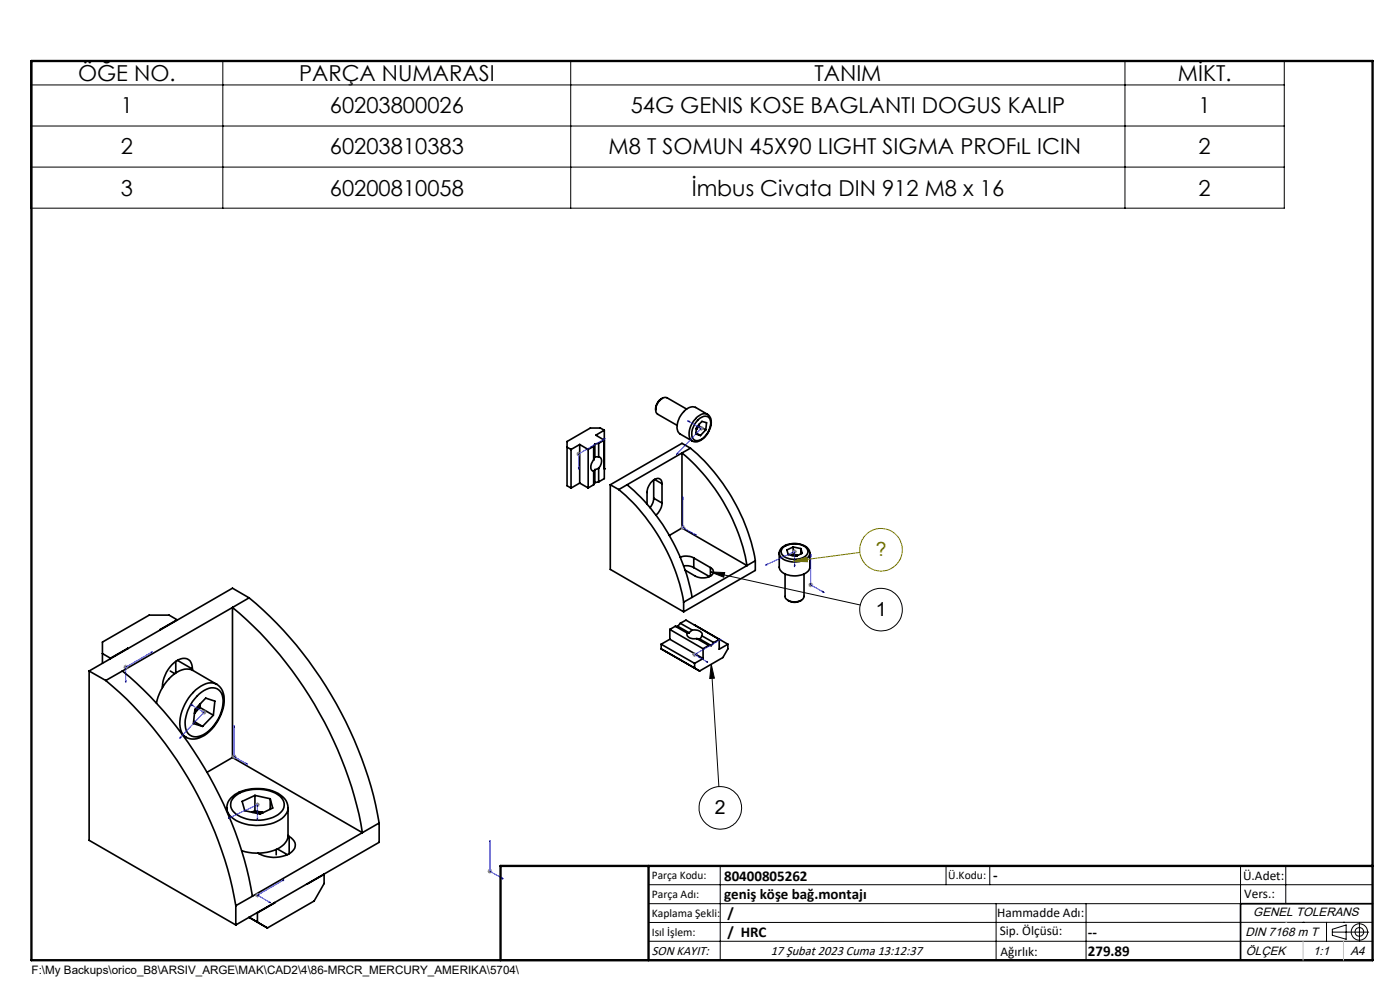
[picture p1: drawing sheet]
<svg xmlns="http://www.w3.org/2000/svg" width="297mm" height="210mm" viewBox="0 0 297 210" stroke-linecap="round" stroke-linejoin="round" font-family="sans-serif">
<g fill="none" stroke="#000" stroke-width=".35">
<path d="M120.3 94.9l.8 .4M121.1 95.3v8.2M123 94.3l1.8 1M123 94.3l-1.9 1M123 94.3v8.2M124.8 95.3v8.2M125.9 97.6a1.59 1.59 0 0 0-.1 2.3h.1M125.9 94.7l-1.1 .6M125.9 94.7v2.9M125.9 99.9v2.9M126.2 96.9l-.3 .7M126.2 96.9l.8 .1"/>
<path d="M126.2 99.6l-.3 .3M126.2 94.2l-.3 .5M126.2 94.2v2.7M126.2 99.6v2.8M127 97a.86 .86 0 0 1 .6 1.3l-.6 1M127 99.3l-.8 .3M127 94l-.8 .2M127 94v3M127 99.3v2.9M128.2 99.4h.1M128.2 91.3l-.8-.5h-2.2l-4.9 2.9v9.3l.8 .5M128.2 91.3l-1.8 1 1.8 1.1-1.2 .6"/>
<path d="M128.2 91.3v10.2l-1.2 .7M140.5 84.5a2.63 2.63 0 0 0-1.4 2.5M144.7 96.1a40.6 40.6 0 0 1 13.8 23.9l-13.8-8M144.7 96.1l-13.4 7.7M144.7 96.1v15.9M145.1 87.3a2.25 2.25 0 0 1 2.5-.9l2.5 1.5a2.26 2.26 0 0 0-2.7 1.2 3.7 3.7 0 0 0-.8 4.3l.3 .1-2.6-1.4a2.46 2.46 0 0 1-.3-3.2zM145.7 86.8l-4.2-2.4a2.08 2.08 0 0 0-2.3 1.8 1.46 1.46 0 0 0 .3 1.7l4.2 2.3M146.5 95.1a40.8 40.8 0 0 1 13.7 23.8M146.5 95.1l-1.8 1M146.5 95.1l-1.8-1.1-15.2 8.8M147.6 91.8l1 .6M147.7 91h.1"/>
<path d="M148 89.2a1.64 1.64 0 0 1 2.5-.5 3.7 3.7 0 0 1-1.3 4.2 1.37 1.37 0 0 1-2.3-.1 3.8 3.8 0 0 1 1.1-3.6zM148.3 90l-.6 1M148.3 90.4l1.4 .8M148.3 90.4l-.6 .6M148.3 90v.4M149.7 91.2l.2-1.5-1-.3-1.1 1.2-.2 1.5 1 .3M149.7 91.2l-1.1 1.2M150.1 87.9a2.67 2.67 0 0 1 .3 3.6 3.5 3.5 0 0 1-3.2 2.2l-.3-.2M123 102.5l-1.9 1M123 102.5l1.8 1M125.9 102.8l-1.1 .7M126.2 102.4l-.3 .4"/>
<path d="M127 102.2l-.8 .2M129.5 102.8v18l15.5 9M129.5 102.8l1.8 1M131.3 103.8a40.8 40.8 0 0 1 13.7 23.9M133 102.8a41.1 41.1 0 0 1 13.8 23.9M138.7 105.7l-.2 .9-.6 1.1M138.7 105.7l1.7 1M138.7 101.8v3.9M138.9 101.7l1.5 .9M140.4 106.7a3.5 3.5 0 0 1-1.3 2.5M140.4 102.6a.99 .99 0 0 0-.5-1 .99 .99 0 0 0-1.2 .2 3.6 3.6 0 0 0-1.4 2.6v2.6M140.4 102.6v4.1"/>
<path d="M144.3 118.2a3.7 3.7 0 0 1 2.9 .1M144.7 112l-2.7 1.6M147.2 118.3l3.5 2.1M147.2 118.3v2.1M160.2 118.9l-13.4 7.8M160.2 118.9v2.1l-15.2 8.8M165.3 117.3a2.65 2.65 0 0 1 2.7-2 3.4 3.4 0 0 1 3.8 1.7v.3M165.3 117.3v3a2.31 2.31 0 0 0 2.3 1.8 3.7 3.7 0 0 0 4.2-1.5v-3.3M165.3 117.3a2.23 2.23 0 0 0 2.3 1.8 4.1 4.1 0 0 0 4.1-1.2l.1-.6M166.1 116.2a4 4 0 0 1 5 .1 1.29 1.29 0 0 1-.9 2 4 4 0 0 1-4.3-.7l-.2-.6zM168 117.8h1.1M168.3 116l-1.4 .7 .3 .9 1.6 .4 1.4-.6-.3-1"/>
<path d="M168.3 116l1.6 .4M168.3 117.6l.8 .2M168.3 116v1.6M168.3 117.6l-.3 .2M169.1 117.8l.1 .1M169.9 116.4v1.1M21.7 138.6l1.7 1M23.4 139.6v.1M27.1 137.5v.1M27.1 137.5l-3.7 2.1M37.6 131.5l-1.7-1h-4.3l-9.9 5.7v4.5M37.6 131.5l-3.6 2.1"/>
<path d="M37.6 131.5h.1M49.3 128.9a81.4 81.4 0 0 1 27.6 47.7M49.3 128.9v31.8M49.3 128.9l-23.3 13.4M52.8 126.8a81.9 81.9 0 0 1 27.6 47.8M52.8 126.8l-3.5 2.1M52.8 126.8l-3.5-2-30.4 17.5M140.3 136.7l7.1 4M140.3 137.6l7.1 4.1M140.3 136.7v.9M140.3 137.6l8.1 4.7M142.1 135.6l7.1 4.1"/>
<path d="M142.1 135.6l-1.8 1.1M142.1 133.5l7.1 4.1M142.1 133.5v2.1M143.3 132.8l-1.2 .7M143.3 132.8l2.5 1.5M143.3 132.8h.5M143.8 132.8l2.4 1.4M144.3 132.2l1.2-.7 7.1 4.1M144.3 132.2l2.6 1.5M144.3 132.2l-.5 .6M145 120h1l1.2 .4M145 127.7v2.1"/>
<path d="M145.8 134.3a1.11 1.11 0 0 0 1.4 1.2h.6M146.2 134.2l-.4 .1M146.8 126.7l-1.8 1M146.9 133.7a1.8 1.8 0 0 1 2.1 .8l-.1 .4M146.9 133.7l-.7 .5M147.2 120.4l3.3 1.9M147.3 132.6h.1M147.4 132.6l7 4.1M147.8 135.5l.7 .1M147.8 135.5l2.6 1.4M148.5 135.6l2.4 1.3M148.9 134.9l-.4 .7"/>
<path d="M148.9 134.9l2.5 1.4M149.2 139.7l-1.8 1M149.2 137.6v2.1M150.4 136.9l-1.2 .7M150.4 136.9h.5M150.7 120.4a1.05 1.05 0 0 1 .6 1.2 1.05 1.05 0 0 1-1 .8 3.9 3.9 0 0 1-2.8-.2l-2.1-1.2M150.7 120.4v1.8M151.4 136.3l-.5 .6M152.6 135.6l-1.2 .7M152.6 135.6v2.1l1.8-1M154.4 136.7v.9l-1 1.9-5 2.8M166.5 121.8v4.7a1.88 1.88 0 0 0 2.3 1.2 1.57 1.57 0 0 0 1.8-1.2v-4.7"/>
<path d="M167.1 127.3a2.54 2.54 0 0 0 2.9 0M18.9 142.3v36l31.1 17.9M18.9 142.3l3.5 2M22.4 144.3a81.9 81.9 0 0 1 27.6 47.8M26 142.3a81.6 81.6 0 0 1 27.6 47.8M26 142.3l-3.6 2M36.1 142.3l1 .6M37.3 140.3v2.5M37.6 140.1l3.2 1.8M40.8 141.9a1.9 1.9 0 0 0-.8-2 1.9 1.9 0 0 0-2.1 0 6.9 6.9 0 0 0-3.4 5.9M40.8 141.9v.3M41.1 153l1.9 1.1"/>
<path d="M41.3 151.3h.1M41.8 147.7a4.4 4.4 0 0 1 3.9-1.7 2.71 2.71 0 0 1 1.6 3.2 8.6 8.6 0 0 1-4.8 6.9 2.26 2.26 0 0 1-3.2-2.2 8.5 8.5 0 0 1 2.5-6.2zM42.4 149.4l-.4 .9-.7 1M42.4 150.1l2.9 1.6M42.4 150.1l-1.1 1.2M42.5 149.3l-.1 .8M45.3 151.7l.3-3-2-.6-2.3 2.4-.3 3 2 .6M45.3 151.7l-2.3 2.4M46 145.2l-5.1-3a3.6 3.6 0 0 0-3.9 .8 10.6 10.6 0 0 0-3.8 6.1M46 145.2a4.4 4.4 0 0 1 1.3 5 9 9 0 0 1-5.6 6.5l-1 .1-1.2-.4M46 145.2a3.5 3.5 0 0 0-3.9 .7 9.5 9.5 0 0 0-3.8 8.9 2.65 2.65 0 0 0 1.2 1.6l-.7-.4M147.4 141.7l1 .6"/>
<path d="M147.4 140.7v1M48.1 171.4a4.1 4.1 0 0 1 3.3-3.6 9.2 9.2 0 0 1 8.6 1.2 3.1 3.1 0 0 1 1.1 2.4M48.1 171.4a3.5 3.5 0 0 0 2.6 2.9 9.5 9.5 0 0 0 9.5-1.1 2.61 2.61 0 0 0 .9-1.8M48.1 171.3v.8M49.3 160.7l27.6 15.9M49.3 160.7l-5.4 3.1M49.6 169.1a7.8 7.8 0 0 1 7-1.5 4.4 4.4 0 0 1 3.7 2.9 3.1 3.1 0 0 1-2.4 2.9 7.9 7.9 0 0 1-8.5-1.4 2.13 2.13 0 0 1 .2-2.9zM53.6 172.3l.9-.1 1.2 .2M54.1 168.7l-2.7 1.3 .5 2 3.3 .7 2.7-1.3-.6-2M54.1 168.7l3.2 .7M54.1 172l1.6 .4M54.1 168.7v3.3"/>
<path d="M54.1 172l-.7 .3M55.7 172.4h.1M57.3 169.4v2.3M61.1 171.3v5.9a3.7 3.7 0 0 1-3 3.2 10.8 10.8 0 0 1-6.8 0M61.1 177.3l.2 .1M61.3 177.4a1.9 1.9 0 0 1 1.4 1.7 1.9 1.9 0 0 1-1.1 1.9 6.8 6.8 0 0 1-6.8 0M61.3 177.4v3.7M76.9 176.6l-23.3 13.5M80.4 174.6l-3.5 2M80.4 174.6v4.1l-30.4 17.5M50 192.1v4.1M53.6 190.1l-3.6 2"/>
<path d="M54.5 193.6h.1M58.2 191.5h.1M58.2 191.5l-3.6 2.1M58.2 191.4v.1M58.6 180.2v1.1M58.8 180.1l2.2 1.2M68.7 185.4l.1 .1M68.8 185.5v1.9l-2.2 3.7-9.9 5.7-3.9-2.2 1.8 1v-2M68.8 185.5l-3.7 2M291.2 191.7h-28v12M106.2 203.7h185"/>
</g>
<g fill="none" stroke="#000" stroke-width=".21">
<path d="M6.5 12.9h266v31.3h-266zM6.5 18h266M47.3 12.9v31.3M121.1 12.9v31.3M238.7 12.9v31.3M6.5 26.7h266M6.5 35.4h266M150.7 121.3l3 .2-.2 .9zM150.7 121.3l31.8 7M150.9 140.9l.7 3h-1zM150.9 140.9l1.6 26M137.6 187.7h153.6"/>
<path d="M137.6 191.7h153.6M137.6 199.7h153.6M152.8 183.7v20M200.7 183.7v4M210 183.7v4M211.3 191.7v12M230.4 191.7v12M263.2 183.7v20M272.8 183.7v8M276.4 195.6h.1M281.4 195.6v4.1M282.6 197.7h7.8"/>
<path d="M282.6 197.1l3-.9v3l-3-.8zM285 195.6h.1M288.4 195.8v3.8M291.2 195.6l-153.6 .1"/>
<circle cx="186.9" cy="129.3" r="4.5"/>
<circle cx="152.8" cy="171.4" r="4.5"/>
<circle cx="288.4" cy="197.7" r="1.74"/>
<circle cx="288.4" cy="197.7" r=".93"/>
</g>
<g fill="none" stroke="#808000" stroke-width=".21">
<path d="M168.3 119.1l2.9-.9 .1 1zM182.4 117.2l-14.1 1.9"/>
<circle cx="186.9" cy="116.6" r="4.5"/>
</g>
<g fill="none" stroke="#00f" stroke-width=".21">
<path d="M122.7 99.3l.1-.1v.3zM128.1 93.1l.3-.1-.3 .3zM128.4 93l-5.6 3.3v3.2M143.7 96.1l.2 .1-.4 .2zM145.9 89.2l.4 .2-.1 .1zM145.9 89.2l2.9 1.7-5.3 5.5M144.9 105.4v.4l-.1-.2zM144.9 105.4v6.5l2.8 1.7M147.4 113.3l.3 .3-.3-.2zM162.3 119.9l.4-.2v.2zM162.3 119.9l6.3-2.9v3.3M168.5 120l.1-.1v.4z"/>
<path d="M172 117.5v.4l-.1-.1zM172 117.5v6.6l2.8 1.6M32.1 138.3l.2-.1-.2 .3zM32.3 138.2l-5.6 3.3v3.3M152.6 135.7l.4-.1-.2 .2zM153 135.6l-5.6 3.2 2.8 1.7M174.6 125.4l.2 .3-.2-.1zM26.6 144.5l.1-.1v.4zM38.3 156.3l.1 .1-.3 .2zM40.5 149.5l.3 .1-.1 .1zM40.5 149.5l2.8 1.6-5.2 5.5M49.7 153.9v.4h-.1z"/>
<path d="M49.7 153.9v6.6l2.8 1.6M149.8 140.4l.2-.1 .2 .2zM48.4 173.6l.3-.2v.2zM48.4 173.6l6.2-2.9v3.3M52.2 161.9l.3 .2h-.3zM54.5 173.7l.2-.1-.1 .4zM103.9 178.3l.1 .3h-.1zM103.9 178.3v6.5l2.9 1.6M57.1 191.4l.1-.1 .2 .2zM59.9 186.8l.4-.2-.3 .2zM60.3 186.6l-5.7 3.3 2.8 1.6M106.5 186.2l.3 .2h-.3z"/>
</g>
<g fill="none" stroke="#808080" stroke-width=".21">
<path d="M122.3 96.3h1M122.4 95.9l.7 .8M122.8 95.8v1M123.1 95.9l-.7 .8M148.2 90.9h1.1M148.4 90.5l.7 .7M148.8 90.4v1M149.1 90.5l-.7 .7M144.4 111.9h1M144.5 111.5l.7 .7M144.9 111.4v1M145.2 111.5l-.7 .7"/>
<path d="M168.1 117h1M168.2 116.7l.7 .7M168.6 116.5v1M168.9 116.7l-.7 .7M146.8 138.8h1M147 138.5l.7 .7M147.4 138.4v.9M147.7 138.5l-.7 .7M171.5 124.1h1M171.6 123.7l.7 .7M172 123.6v1M172.3 123.7l-.7 .7"/>
<path d="M26.2 141.5h1M26.3 141.2l.7 .7M26.7 141v1M27 141.2l-.7 .7M42.8 151.1h1M42.9 150.7l.7 .7M43.3 150.6v1M43.6 150.7l-.7 .7M49.7 160v1M49.2 160.5h1M49.3 160.2l.7 .7M50 160.2l-.7 .7"/>
<path d="M54.1 170.7h1M54.3 170.3l.7 .8M54.6 170.2v1M55 170.3l-.7 .8M54.1 189.9h1M54.3 189.5l.7 .7M54.6 189.4v1M55 189.5l-.7 .7M103.4 184.8h1M103.6 184.5l.7 .7M103.9 184.3v1M104.3 184.5l-.7 .7"/>
</g>
<path d="M6.7 12.9h284.5v190.8h-284.5zM137.6 183.7v20M291.2 183.7h-185v20" fill="none" stroke="#000" stroke-width=".5"/>
<path d="M272.8 195.6h.1M276.4 199.7v4M285 199.7v4" fill="none" stroke="#c0c0c0" stroke-width=".21"/>
<path d="M150.7 121.3l3 .2-.2 .9zM150.9 140.9l.7 3h-1z" fill="#000"/>
<path d="M168.3 119.1l2.9-.9 .1 1z" fill="#808000"/>
<path d="M106.5 186.2l.3 .2h-.3zM103.9 178.3l.1 .3h-.1zM26.6 144.5l.1-.1v.4zM32.1 138.3l.2-.1-.2 .3zM52.2 161.9l.3 .2h-.3zM49.7 153.9v.4h-.1zM40.5 149.5l.3 .1-.1 .1zM38.3 156.3l.1 .1-.3 .2zM54.5 173.7l.1 .3 .1-.4zM48.4 173.6h.3v-.2zM57.1 191.4l.1-.1 .2 .2zM59.9 186.8l.4-.2-.3 .2zM174.6 125.4l.2 .3-.2-.1zM172 117.5v.4l-.1-.1zM122.7 99.3l.1-.1v.3zM128.1 93.1l.3-.1-.3 .3zM147.4 113.3l.3 .3-.3-.2zM144.9 105.4v.4l-.1-.2zM145.9 89.2l.4 .2-.1 .1zM143.7 96.1l.2 .1-.4 .2zM168.5 120l.1 .3v-.4zM162.3 119.9h.4v-.2zM149.8 140.4l.2-.1 .2 .2zM152.6 135.7l.4-.1-.2 .2z" fill="#00f"/>
<g font-size="4.7">
<text x="16.5" y="17.1">ÖĞE NO.</text>
<text x="63.4" y="17.1">PARÇA NUMARASI</text>
<text x="172.8" y="17.1">TANIM</text>
<text x="249.9" y="17.1">MİKT.</text>
<text x="25.6" y="24">1</text>
<text x="70" y="24">60203800026</text>
<text x="133.8" y="24">54G GENIS KOSE BAGLANTI DOGUS KALIP</text>
<text x="254.3" y="24">1</text>
<text x="25.6" y="32.8">2</text>
<text x="70" y="32.8">60203810383</text>
<text x="129.1" y="32.8">M8 T SOMUN 45X90 LIGHT SIGMA PROFıL ICIN</text>
<text x="254.3" y="32.8">2</text>
<text x="25.6" y="41.5">3</text>
<text x="70" y="41.5">60200810058</text>
<text x="146.7" y="41.5">İmbus Civata DIN 912 M8 x 16</text>
<text x="254.3" y="41.5">2</text>
</g>
<text font-size="4.1" fill="#808000" x="185.8" y="117.9">?</text>
<g font-size="4.1">
<text x="185.8" y="130.6">1</text>
<text x="151.7" y="172.6">2</text>
</g>
<g font-size="3.2">
<text x="153.6" y="186.8">80400805262</text>
<text x="153.6" y="190.8">geniş köşe bağ.montajı</text>
<text x="210.7" y="186.6">-</text>
<text x="154.3" y="194.8">/</text>
<text x="154.3" y="198.8">/ HRC</text>
<text x="230.8" y="198.7">--</text>
<text x="230.8" y="202.8">279.89</text>
</g>
<g font-size="2.8">
<text x="263.7" y="186.7">Ü.Adet:</text>
<text x="263.9" y="190.5">Vers.:</text>
<text x="211.5" y="194.5">Hammadde Adı:</text>
<text x="138.3" y="202.6">SON KAYIT:</text>
<text x="163.5" y="202.6">17 Şubat 2023 Cuma 13:12:37</text>
<text x="212.1" y="198.4">Sip. Ölçüsü:</text>
<text x="212.2" y="202.7">Ağırlık:</text>
</g>
<g font-size="2.6">
<text x="265.9" y="194.4">GENEL TOLERANS</text>
<text x="264.2" y="198.5">DIN 7168 m T</text>
<text x="264.3" y="202.6">ÖLÇEK</text>
<text x="278.5" y="202.6">1:1</text>
<text x="286.5" y="202.6">A4</text>
</g>
<g font-size="2.5">
<text x="138.3" y="186.4">Parça Kodu:</text>
<text x="138.3" y="190.5">Parça Adı:</text>
<text x="201.2" y="186.5">Ü.Kodu:</text>
<text x="138.3" y="194.5">Kaplama Şekli:</text>
<text x="138.3" y="198.6">Isıl İşlem:</text>
<text x="6.7" y="206.7">F:\My Backups\orico_B8\ARSIV_ARGE\MAK\CAD2\4\86-MRCR_MERCURY_AMERIKA\5704\</text>
</g>
</svg>
